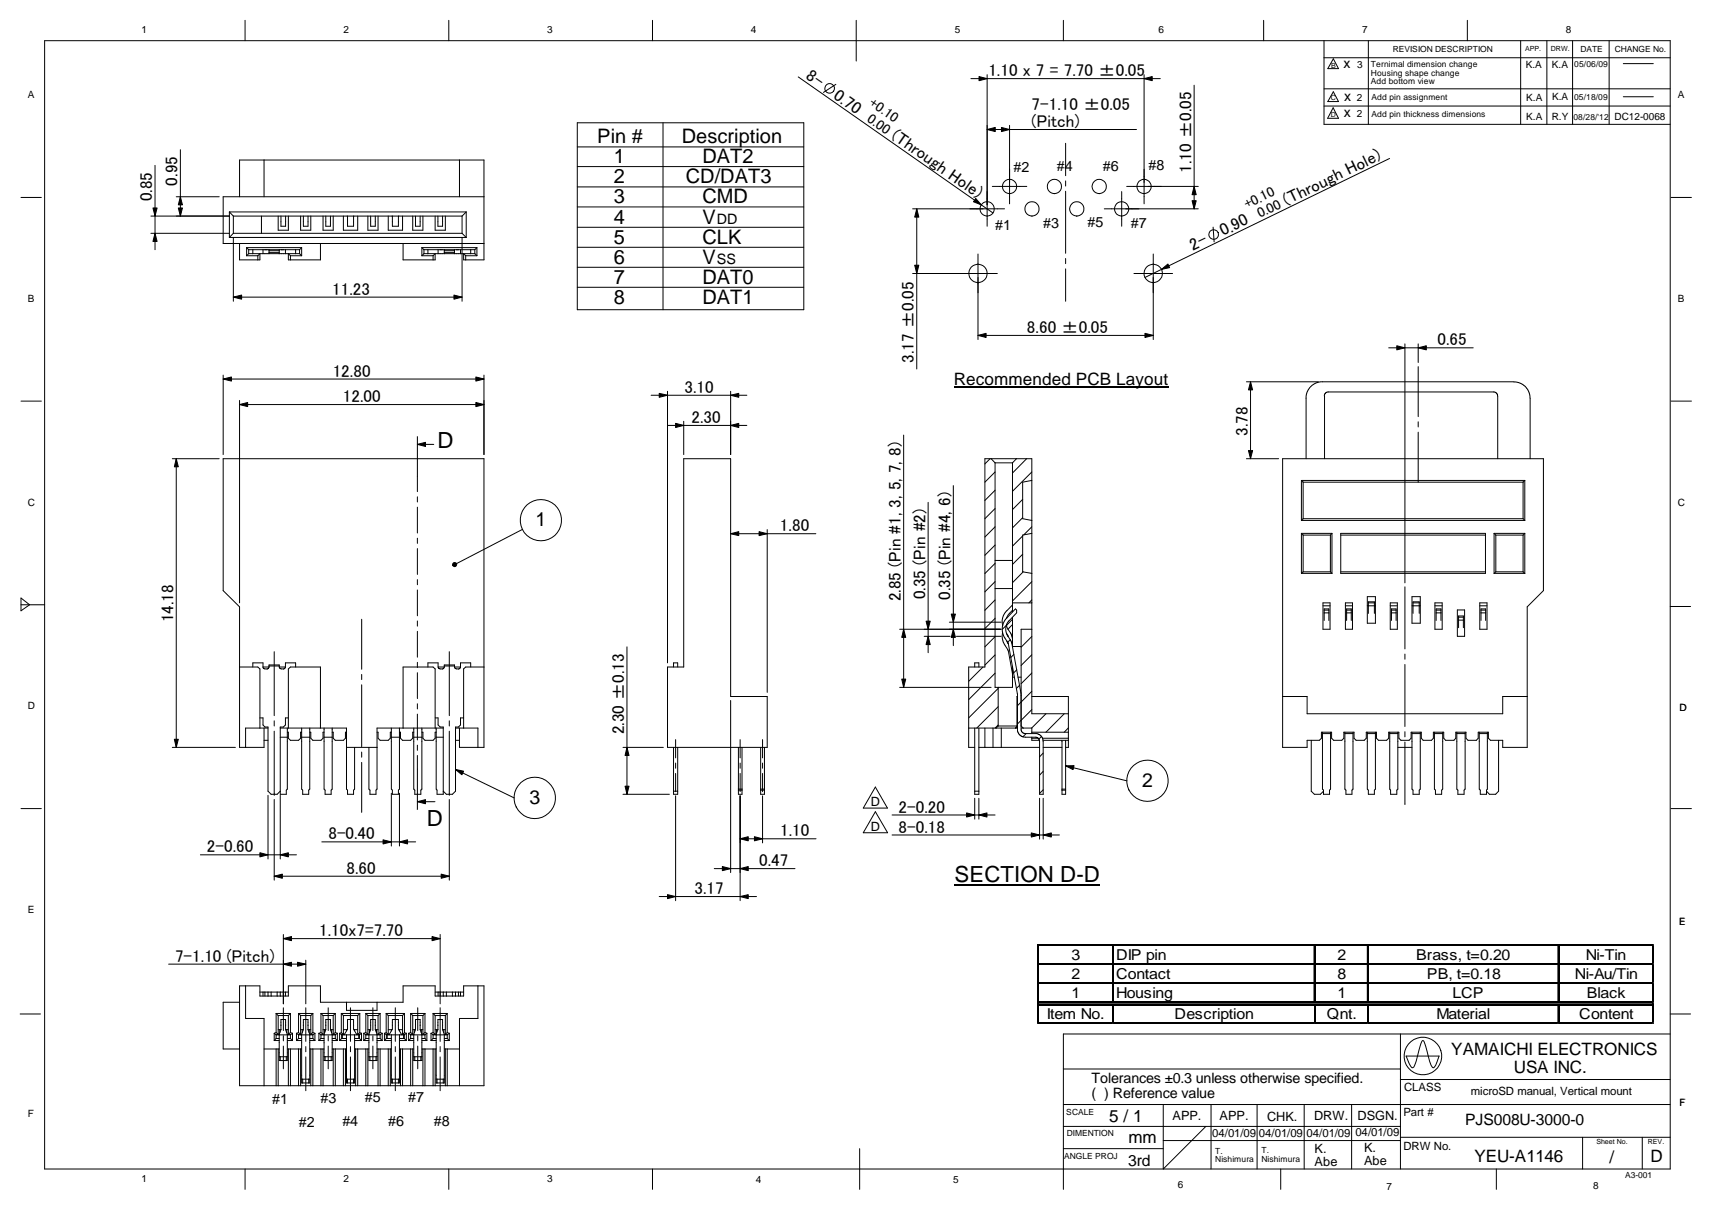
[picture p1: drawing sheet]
<svg xmlns="http://www.w3.org/2000/svg" width="420mm" height="297mm" viewBox="0 0 420 297" stroke-linecap="round" stroke-linejoin="round" font-family="sans-serif">
<g fill="none" stroke="#000" stroke-width=".25">
<path d="M11 10h398.9v277h-398.9zM60.1 5v5M110.1 5v5M160.1 5v5M195.9 18.9l47.8 33.4M210.1 5v10M238.3 19.3h46.5M240.3 18.8l2 .5-2 .5zM242.3 18.3v37.2M261 5v5M280.8 19.3l2-.5v1zM280.8 18.3v31.7"/>
<path d="M310.1 5v5M324.9 14.2h85M324.9 10v20.5h85M327.2 14.4l1.3 2.4h-2.6zM335.8 10v20.5M360.1 5v5M373.2 10v20.5M379.6 10v20.5M385.9 10v20.5M394.9 10v20.5M398.4 15.6h7.4M44.3 36.7v16.3"/>
<path d="M64.8 39.3v9M112.8 39.3v9M141.7 36.1h55.6M141.7 30.1h55.6v45.9h-55.6zM162.7 30.1v45.9M205.1 20.7l-3 2M242.3 31.8l2-.5v1zM242.3 31.8h36.6M245.8 31.3l2 .5-2 .5zM247.8 30.8v19.2M261.5 35.2v7.9M293.1 20.9v30.4"/>
<path d="M324.9 26h85M324.9 21.8h85M327.2 26.5l1.3 2.5h-2.7zM327.2 22.5l1.3 2.4h-2.6zM341 38.9l-60 29.2M398.4 23.7h7.4M5.2 48.5h4.9M37 53h19.3M37 57.3h19.3M37.5 51.1h1.1l-.6 1.9zM38 57.3l.6 2h-1.1zM38 40.6v20.7"/>
<path d="M43.3 48.3h10.5M43.8 51.1h1l-.5 1.9zM44.3 48.3l.5 2h-1zM56.3 52h58.1M56.3 52v6.3M56.3 58.3h58.1M56.3 52l1 1M57.3 53v4.3M57.3 58.3v15.7M57.3 57.3l-1 1M57.3 53h56.1M57.3 57.3h56.1"/>
<path d="M58.8 48.3v-9h60v24.5h-5v-1.5l.5 .5M58.8 59.8v4h5v-1.5l-.5 .5M64.2 53v4.3M68.3 53v3.5h2.5v-3.5M68.9 53v2.5h1.2v-2.5M73.8 53v3.5h2.5v-3.5M74.5 53v2.5h1.1v-2.5M78.6 59.8v4h-7.8v-1.5l.5 .5M79.3 53v3.5h2.5v-3.5M80 53v2.5h1.1v-2.5M84.3 53v3.5h3.5v-3.5M85.2 53l.1 .2"/>
<path d="M85.3 53v2.5h1.5v-2.5M86.9 53l-.1 .2M90.3 53v3.5h2.5v-3.5M91 53v2.5h1.1v-2.5M95.3 53v3.5h3.5v-3.5M96.2 53l.1 .2M96.3 53v2.5h1.5v-2.5M97.9 53l-.1 .2M98.9 59.8v4h7.9v-1.5l-.5 .5M101.3 53v3.5h2.5v-3.5M102 53v2.5h1.1v-2.5M106.8 53v3.5h2.5v-3.5"/>
<path d="M107.5 53v2.5h1.1v-2.5M113.4 53v4.3M113.4 58.3v15.7M113.4 57.3l1 1M114.4 52v6.3M114.4 52l-1 1M118.8 48.3h-64v11.5h64M141.7 55.8h55.6M141.7 50.8h55.6M141.7 45.9h55.6M141.7 40.9h55.6M224 51.3h22.5"/>
<path d="M225 51.3l.5 2h-1zM225 51.3v39.3M239.5 48.7l1.3 1.6-1.9-.8zM243.5 45.8h8.5M261.5 44.4v1.3M261.5 46.9v15.3M271 51.3h23.1M275.3 47v8.5M276.5 45.8h17.6M292.6 49.3h1l-.5 2zM293.1 45.8l.5 2h-1zM297.7 55.8l.3 3.6"/>
<path d="M410.1 48.5h5M57.3 72.9l2-.5v1zM57.3 72.9h56.1M60.5 62.8h2.8M60.5 60.8h13.5M60.5 60.8v2M60.5 60.8l.5 .5M61 62.3h12.5M61 61.3h12.5M61 61.3v1M61 62.3l-.5 .5M62 61.3v1"/>
<path d="M63.3 62.8v1M64.5 61.3v1M66 61.3v1M66 61.6h2.5M66 62h2.5M68.5 61.3v1M70.1 61.3v1M71.3 62.8v1M71.3 62.8h2.7M72.5 61.3v1M73.5 61.3v1M73.5 62.3l.5 .5"/>
<path d="M74 60.8v2M74 60.8l-.5 .5M103.5 60.8v2M103.5 62.8h2.8M103.5 60.8h13.5M103.5 60.8l.5 .5M104 62.3h12.5M104 61.3h12.5M104 61.3v1M104 62.3l-.5 .5M105 61.3v1M106.3 62.8v1"/>
<path d="M107.5 61.3v1M109 61.3v1M109 61.6h2.5M109 62h2.5M111.4 72.4l2 .5-2 .5zM111.5 61.3v1M113 61.3v1M114.3 62.8h2.7M114.3 62.8v1M115.5 61.3v1M116.5 61.3v1M116.5 62.3l.5 .5"/>
<path d="M117 60.8v2M117 60.8l-.5 .5M141.7 70.5h55.6M141.7 65.6h55.6M141.7 60.7h55.6M224 67.1h20.8M224.5 65.1h1l-.5 2zM240 62.4v21M261.5 63.5v1.2M261.5 66v8M278.3 67.1h9.5M283 62.4v21"/>
<path d="M285.1 66.1l1.5-1.3 .5 .9zM5.2 98.5h4.9M54.8 93l2-.5v1.1zM54.8 92.1v19.5M54.8 93h64M58.8 99.3l2-.5v1zM58.8 98.3v49.7M58.8 99.3h60M116.8 92.5l2 .5-2 .6zM116.8 98.8l2 .5-2 .5zM118.8 92.1v19.5M159.8 97h23.5"/>
<path d="M161.8 96.6l2 .4-2 .5zM163.8 96.1v66.6M179.3 97l2-.4v.9zM179.3 96.1v15.5M240 82.3l2-.5v1zM240 82.3h43M281 81.8l2 .5-2 .5zM305.9 93.7h17.6M306.9 93.7l.5 2h-1zM306.9 93.7v18.9M325 97.2l.2-.6 .5-.4 41.2 .1 .5 .3 .2 .6v15.4M325.1 97.2v15.4"/>
<path d="M340.8 85.4h20.8M342.8 84.9l2 .5-2 .5zM344.8 84.4v58.7M348.1 85.4l1.9-.5v1zM348.1 84.4v4.6M348.1 90v12.3M410.1 98.5h5M42.3 112.6h11.5M43.3 112.6l.5 2h-1zM43.3 112.6v70.9M102.4 109.1l2-.5v1zM102.4 109.1h4.1"/>
<path d="M102.4 107.1v13.6M163.8 104.4h19.5M165.8 103.9l2 .5-2 .5zM167.8 112.6h11.5v58.4h9v12.5h-24.5v-19.8h4zM167.8 103.4v8.2M179.3 104.4l2-.5v1zM221.8 106.8v61.9M234 119.2v39.3M243 112.6l-1.3 1.3M243.2 112.6l1 1M244.2 115.9l-2.5 2.5M244.2 113.6v55.1h4.3v-5.1"/>
<path d="M244.2 113.6h4.3M248.5 113.6v36.6M249.5 112.6l-1 1M252 112.6l-3.5 3.5M253.2 115.9l-4.7 4.7M253.2 117.9l-2.2 .5v8.9l2.2 .5M305.9 112.6h7.9M306.4 110.6h1l-.5 2zM314.8 112.6h64v32.4l-4 4v34.5h-6v-1.8h-3l-.5-.5v-1.5h-2.5v1.5l-.5 .5h-2l-.5-.5v-1.5h-2.5v1.5l-.5 .5h-2l-.5-.5v-1.5h-2.5v1.5l-.5 .5h-2l-.5-.5v-1.5h-2.5v1.5l-.5 .5h-2l-.5-.5v-1.5h-2.5v1.5l-.5 .5h-2l-.5-.5v-1.5h-2.5v1.5l-.5 .5h-2l-.5-.5v-1.5h-2.5v1.5l-.5 .5h-2l-.5-.5v-1.5h-2.5v1.5l-.5 .5h-3v1.8h-6zM319.4 117.9h54.8M319.4 117.9v9.9M319.4 117.9l.4 .5"/>
<path d="M319.8 118.4h54M319.8 118.4v8.9M320.5 112.6l.1-15.7 .4-1.2 .7-.8 1.4-1 .9-.2h47.5l1.4 .3 1 .5 .9 .9 .7 1.8v15.4M348.1 103.5v1.3M348.1 106.1v12.3M373.8 118.4v8.9M374.2 117.9v9.9M374.2 117.9l-.4 .5M102.4 122v1.2M102.4 124.5v6.4M102.4 132.1v1.3M102.4 134.7v6.3"/>
<path d="M111.2 138.3a.5 .5 0 0 1 .7-.1 .5 .5 0 0 1 0 .8 .5 .5 0 0 1-.7-.2l.4-.2-.4 .2zM128.2 130l-16.6 8.6M179.3 131l2-.5v1zM179.3 131h20.9M186.3 130.5l2 .5-2 .5zM188.3 130v40M227.8 123.3v36.9M244.2 124.8l-2.5 2.5M244.2 133.8l-2.5 2.5M244.2 138.3l-2.5 2.5M244.2 120.4l-2.5 2.5M244.2 129.3l-2.5 2.5"/>
<path d="M244.2 137.6h4.3M251 122.6l-2.5 2.5M251 127.1l-2.5 2.5M251 131.6l-2.5 2.5M251 136.1l-2.5 2.5M253.2 129.3l-2 2M253.2 130.9l-2.2 .5v9l2.2 .4M319.4 130.9v9.9M319.4 127.8h54.8M319.4 130.9h7.5M319.4 130.9l.4 .5M319.8 131.4h6.7"/>
<path d="M319.8 127.3l-.4 .5M319.8 127.3h54M319.8 131.4v9M326.5 131.4v9M326.9 130.9v9.9M326.9 130.9l-.4 .5M329 130.9h35.6v9.9h-35.6zM329 131.4h35.6M366.7 130.9h7.5M366.7 130.9v9.9M366.7 130.9l.4 .5M367.1 131.4h6.7"/>
<path d="M367.1 131.4v9M373.8 127.3l.4 .5M373.8 131.4v9M374.2 130.9v9.9M374.2 130.9l-.4 .5M5.2 148.5h5.8M5.2 146.8l2.1 1.7-2.1 1.4zM67.3 160v15.7M88.8 152v12.3M102.4 142.3v1.3M102.4 144.8v6.4M102.4 152.4v1.3"/>
<path d="M102.4 155v6.3M110.3 160v15.7M153.9 158.8v36.2M220.8 154.5h24.8M221.8 154.5l.5 2h-1zM226.8 156.2h6.4M227.3 152.5h1l-.5 2zM227.8 156.2l.5 2h-1zM233 152.7h12.6M233.5 150.7h1l-.5 2zM234 154.5l.5 2h-1zM234.7 156.2h11"/>
<path d="M244.2 151.8l-2.5 2.5M244.2 156.3l-2.5 2.5M244.2 142.8l-2.5 2.5M244.2 147.3l-2.5 2.5M244.2 144.5h4.3M246.1 155.4l-.1 1.4 .7 1.6M246.7 158.5l.7 1.2 1.1 5.7M247 153.5l-1.1 1M247.1 155.6l.3 .7M247.1 153.5a2.29 2.29 0 0 0 .9 1.9l.5 1.4M247.1 157.4l.3 .6M247.3 156.2l-.5-1.4 .1-1.2 .6-1.1 2-2v-.7l-.3-.3-2.4 2.5-.7 1.5-.2 1.1 .2 1 1.4 2.4"/>
<path d="M247.4 156.2l.6 1M247.9 157l-.6 .7M248 157.1l.3 .8 2.3 12.8M248.5 148.5l-1.7 1.7-.6 .9-.3 1.1 .2 1.4M248.5 149.8l-1.1 1.2-.4 .8M248.5 148h4.7M248.5 151.6v7M248.5 158.7h2.1M248.5 152l-1.4 1.5M248.5 153.3l-1.1 1.2M251.1 140.4l-2.6 2.6M253.2 154.5h-2.6v24.8l.7 .7 3.4 .1 .7 .5 .5 .8 .1 13.6h-.9l-.1-13.4-.6-.6-3.4-.1-.9-.6-.4-.8v-9.1l-2.2-12.4"/>
<path d="M253.2 142.8l-4.7 4.7M253.2 147.3l-.7 .7M253.2 156.3l-2.6 2.6M319.4 140.8h7.5M319.8 140.4h6.7M319.8 140.4l-.4 .4M324.7 148.7h1.7M324.7 148h1.7v6.5h-1.7zM325 150.5h1.1M325 149.8h1.1M325 152.3v-2.8h1.1v2.8M326.5 140.4l.4 .4"/>
<path d="M329 140.4h35.6M330.2 148.7h1.7M330.2 148h1.7v6.5h-1.7zM330.5 150.5h1.1M330.5 149.8h1.1M330.5 152.3v-2.8h1.1v2.8M335.6 148.7h2M335.6 146.5h2v6.5h-2zM335.8 150.6v-2.9h1.5v2.9M335.8 148h1.5M341.2 148.7h1.7M341.2 148h1.7v6.5h-1.7z"/>
<path d="M341.5 152.3v-2.8h1.1v2.8M341.5 150.5h1.1M341.5 149.8h1.1M344.8 144.1v15.2M346.5 148.7h2.1M346.5 146.5h2.1v6.5h-2.1zM346.8 148h1.5M346.8 150.6v-2.9h1.5v2.9M352.2 148.7h1.7M352.2 148h1.7v6.5h-1.7zM352.5 150.5h1.1M352.5 149.8h1.1"/>
<path d="M352.5 152.3v-2.8h1.1v2.8M357.7 149.7h1.7v6.5h-1.7zM358 154.1v-2.9h1.1v2.9M358 152.2h1.1M358 151.5h1.1M363.2 148.7h1.7M363.2 148h1.7v6.5h-1.7zM363.5 150.5h1.1M363.5 149.8h1.1M363.5 152.3v-2.8h1.1v2.8M366.7 140.8h7.5M367.1 140.4l-.4 .4"/>
<path d="M367.1 140.4h6.7M373.8 140.4l.4 .4M409.9 148.9h5M58.8 163.7h4.5l.5 .5v14.5M62 163.7v-1h2.5v1M63.8 176.2h.7v1.8l.5 .5h.8v15.7l.7 .8h1.5l.8-.8M64.5 163.7l.3 .5h.7M64.5 163.7h1.5M64.8 178.7v4.8h-6v-34.5l-4-4v-32.4h64v70.9h-6v-4.8M65.8 178.7h-5.5v4.8M66 163.7l-.5 .6M66 163.5h2.5"/>
<path d="M66 163.7v-.5h2.5v.5h1.6M67.3 177v1.2M67.3 179.5v15.7M68.6 163.7l.2 .5h.7M68.8 178.7h16.2v15l.3 .3v1h1.5v-1l.2-.3v-10.2M70.1 163.7l-.6 .6M70.1 163.7v-1h2.4v1M70.5 179.7h.3v1.5l.5 .5h2l.5-.5v-1.5h.2M70.8 176.2h-.7v1.8l-.6 .5h-.7v16.5h1.5v-1l.2-.3v-15M70.8 178.7v-14.5l.5-.5h7.3v15M74 178.7v15l.3 .3v1h1.5v-1l.2-.3v-15M76 179.7h.3v1.5l.5 .5h2l.5-.5v-1.5h.2"/>
<path d="M79.5 178.7v15l.3 .3v1h1.5v-1l.2-.3v-15M81.5 179.7h.3v1.5l.5 .5h2l.5-.5v-1.5h.2M88.8 165.6v1.2M88.8 168.1v15.2M92.5 179.7h.3v1.5l.5 .5h2l.5-.5v-1.5h.2M96 178.7v15l.3 .3v1h1.5v-1l.2-.3v-15M98 179.7h.3v1.5l.5 .5h2l.5-.5v-1.5h.2M98.9 178.7v-15h7.4l.5 .5v14.5M101.5 178.7v15l.3 .3v1h1.5v-1l.2-.3v-15M102.4 162.6v1.3M102.4 165.1v6.4M102.4 172.8v1.2"/>
<path d="M102.4 175.3v6.4M103.5 179.7h.3v1.5l.5 .5h2l.5-.5v-1.5h.2M105 163.7v-1h2.5v1h1.5M106.8 176.2h.7v1.8l.5 .5h.8v16.5h-1.5v-1l-.3-.3v-15M107.6 163.7l.2 .5h.7M108.8 178.7h-16.3v15l-.2 .3v1h-1.5v-1l-.3-.3v-10.2M109 163.7l-.5 .6M109 163.5h2.5M109 163.7v-.5h2.5v.5h1.5M110.3 177v1.2M110.3 179.5v15.7M111.6 163.7l.1 .4 .8 .1"/>
<path d="M111.8 178.7h5.5v4.8M113 163.7l-.5 .6M113 163.7v-1h2.5v1M113.8 176.2h-.8v1.8l-.5 .5h-.7v15.7l-.8 .8h-1.5l-.7-.8M118.8 163.7h-4.5l-.5 .5v14.5M165.3 163.7v-1h1v1M179.3 172v42.2M220.8 168.7h22.4M221.3 166.7h1l-.5 2zM237.7 178.7h12M239.2 178.7v16.3h1v-16.3M239.2 163.7v-1h1v1"/>
<path d="M241.2 163.7l-3.5 3.6M241.7 178.7v4.8M243.7 178.7v4.8M244.2 165.3l-6.5 6.4M244.2 160.8l-2.5 2.5M245 169l-7.3 7.2M245 173.5l-5.3 5.2M245 178l-.8 .7M245 168.7v9.5M245 178.2l-.5 .5M245 178.2h4.7l-.4 .5M245.7 178.7v4.8"/>
<path d="M248.5 166.2h.5M248.8 160.7l-.7 .7M249.5 164.4l-.8 .8M249.7 171h-.1v7.2l-.4 .5M249.8 166.2h.8M250.2 168.2l-.7 .8M250.6 178.7h2.6M250.6 178.2l.5 .5M253.2 171h9v12.5h-.7M253.2 179.7h9M253.2 160.7l-2.6 2.7M253.2 165.2l-2.6 2.7"/>
<path d="M253.2 169.7l-3.5 3.5M253.2 174.2l-3.5 3.5M253.2 178.7v1.4M256.7 175.2l-3.5 3.5M261.2 175.2l-4.5 4.5M262.2 175.2h-9v-62.6h-11.5v51.1h-4v19.8h1.5M262.2 178.7l-1 1M314.8 171h6v4.2h48v-4.2h6M324.6 179.7v14l.2 .3v1h1.5v-1l.2-.3v-14M330.1 179.7v14l.2 .3v1h1.5v-1l.3-.3v-14M335.6 179.7v14l.2 .3v1h1.5v-1l.3-.3v-14M341.1 179.7v14l.2 .3v1h1.5v-1l.3-.3v-14"/>
<path d="M344.8 160.6v1.2M344.8 163.1v15.3M344.8 179.6v1.3M346.5 179.7v14l.3 .3v1h1.5v-1l.3-.3v-14M352 179.7v14l.3 .3v1h1.5v-1l.3-.3v-14M357.5 179.7v14l.3 .3v1h1.5v-1l.3-.3v-14M363 179.7v14l.3 .3v1h1.5v-1l.2-.3v-14M5.2 198.5h4.9M42.3 183.5h15.5M42.8 181.5h1l-.5 2zM64.8 181.7h1M65.8 195.2v15.7"/>
<path d="M67.3 196.3v19.8M68.8 181h1.7M68.8 195.2v15.7M74 181h2M79.5 181h2M85 183.5h7.5M88.8 184.6v1.3M88.8 187.2v12.2M96 181h2M96 194.7v13M98 194.7v13M101.5 181h2"/>
<path d="M102.4 196.8l2-.5v1zM102.4 196.8h4.4M102.4 182.9v1.3M102.4 185.5v13.3M107 181h1.8M110.3 196.3v19.8M111.8 188.9l2 .4-.4 .9zM111.8 181.7h1M111.8 188.9l14.4 7M152.9 195h11.4M152.9 183.5h9.9M153.4 193h1l-.5 2z"/>
<path d="M153.9 183.5l.5 2h-1zM165.3 183.5v11.5h1v-11.5M165.3 194.2h1M165.8 181.6v4.5M165.8 187.3v1.3M165.8 189.9v4.5M165.8 195.4v25.7M181.2 183.5v11.5h.9v-11.5M181.2 193.7h.9M181.2 194h.9M181.6 181.6v4.5M181.6 187.3v1.3"/>
<path d="M181.6 189.9v4.5M181.6 195.4v25.7M186.7 183.5v11.5h.9v-11.5M186.7 193.7h.9M186.7 194h.9M187.1 181.6v4.5M187.1 187.3v1.3M187.1 189.9v4.5M187.1 195.4v11.5M214.8 199.3l3 5.1h-5.9zM214.8 193.2l3 5.2h-5.9zM237.2 199.6l2 .5-2 .5z"/>
<path d="M239.2 194.2h1M239.2 196v5.1M240.2 183.5h14.9M240.2 196v5.1M251.8 180.1l-.8 .8M253.2 181v.7h1.9M253.2 181.2h1.6M255.1 196v10M255.6 180.8l-.6 .6M255.9 181.2h6.3M256 181.7h6.2M256 183.5h4.6"/>
<path d="M256 184.9l-.9 .9M256 189.4l-.9 .9M256 193.9l-.9 .9M256 196v10M260.6 181.7v13.3h.9v-13.3M260.6 193.7h.9M260.6 194h.9M261.5 188h2.1l-.3 .9zM261.5 188l15.1 3.7M321.8 181.7v12.5l.8 .8h1.5l.7-.8M324.6 180.1h1.9M330.1 180.1h2"/>
<path d="M335.6 180.1h2M341.1 180.1h2M343.1 183.5h3.4M344.8 182.2v15.2M346.5 180.1h2.1M352 180.1h2.1M357.5 180.1h2.1M363 180.1h2M367.8 181.7v12.5l-.7 .8h-1.6l-.7-.8M410.1 198.5h5M49.2 209.8h23.6M63.8 209.3l2 .5-2 .6z"/>
<path d="M67.3 215.1l2-.5v1zM67.3 215.1h43M68.8 209.8l2-.5v1.1zM79 206.7h23M94 206.2l2 .5-2 .5zM98 206.7l2-.5v1zM108.3 214.6l2 .5-2 .5zM163.8 219.6l2 .5-2 .5zM175.3 213.2h19.8M177.3 212.7l2 .5-2 .5zM181.6 205.9l2-.5v1zM181.6 213.2l2-.5v1z"/>
<path d="M181.6 205.9h18.7M185.2 205.4l1.9 .5-1.9 .5zM218.9 200.1h25.3M218.9 205h41.1M240.2 200.1l2-.5v1zM253.1 204.5l2 .5-2 .5zM256 205l2-.5v1zM41.4 236.7h33.6M69.5 236.7l2-.5v1zM69.5 230.4l2-.5v1zM69.5 229.4v17M69.5 230.4h38.5"/>
<path d="M73 236.2l2 .5-2 .5zM75 235.7v10.7M106 229.9l2 .5-2 .5zM108 229.4v17M161.8 220.1h23.9M181.6 220.1l2-.5v1zM254.6 231.9v19.4M254.7 231.9v19.5M254.8 236.7h151.1M254.8 231.9h151M254.8 232.1h151.1M254.8 236.6h151"/>
<path d="M273.1 232.2v13.8M273.3 232.2v13.8M322.5 232.2v13.8M322.7 232.2v13.8M335.6 232.2v13.8M382.3 232.2v13.8M405.6 232.2v19.1M405.8 232.2v19.2M4.9 248.9h5M58.8 242h5v2.5h7v-2.5h7.8v4h20.3v-4h7.9v2.5h7v-2.5h5v24.5h-60zM58.8 246h-4v11.5h4M60.3 242v8h4.5v16.5"/>
<path d="M63.8 243.5h7M64.5 243.5v1M64.8 257.5h3.7M65 243.5v1M65.8 243.5v1M66.5 243.5v1M67.3 255.4h1.2M67.3 253.7v1.7M67.3 253.7l.5 .3M67.8 254h3.5M67.8 254.9h.7M67.8 248.8v4.7"/>
<path d="M67.8 254v.9M67.8 257.5v9M67.8 248.8h3.5M67.8 253.5l-.5 .2M67.8 254.9l-.5 .5M67.8 253.5l.5 .4-.5 .1M67.8 248.8l.5 .5M68 243.5v1M68.3 249.3v4.7M68.3 257.5v9M68.3 249.3h2.5M68.3 252.8h.6"/>
<path d="M68.5 254h.1M68.5 259.4h2M68.7 252.8v.7M68.8 243.5v1M68.8 259.4v.9M68.9 252.8v-2.5h1.2v2.5M68.9 252.8l-.4 1.1v6.4h2v-.9M69.5 247.4v5.6M69.5 254.3v1.2M69.5 256.8v5.6M70.1 243.5v1M70.1 252.8l.4 1.1v5.5"/>
<path d="M70.1 252.8h.7M70.3 259.4v.9M70.4 252.8v.7M70.5 254h.1M70.5 254.9h.8M70.5 257.5h3.5M70.5 255.4h1.3M70.8 249.3v4.7M70.8 257.5v9M71.3 248.8v4.7M71.3 254v.9M71.3 257.5v9"/>
<path d="M71.3 253.5l.5 .2M71.3 254.9l.5 .5M71.3 253.5l-.5 .4 .5 .1M71.3 248.8l-.5 .5M71.8 253.7v1.7M71.8 253.7l-.5 .3M72.8 255.4h1.2M72.8 253.7v1.7M72.8 253.7l.5 .3M73.3 254h3.5M73.3 254.9h.7M73.3 248.8v4.7"/>
<path d="M73.3 254v.9M73.3 257.5v9M73.3 248.8h3.5M73.3 253.5l-.5 .2M73.3 254.9l-.5 .5M73.3 253.5l.5 .4-.5 .1M73.3 248.8l.5 .5M73.8 249.3v4.7M73.8 257.5v9M73.8 249.3h2.5M73.8 252.8h.7M74 254h.1"/>
<path d="M74.2 252.8v.7M74.5 252.8v-2.5h1.1v2.5M74.5 252.8l-.5 1.1v12h2v-1M75 247.4v8.3M75 256.9v1.3M75 259.5v8.3M75.6 252.8l.4 1.1v11M75.6 252.8h.7M75.9 252.8v.7M76 254h.1M76 254.9h.8M76 257.5h3.5"/>
<path d="M76 255.4h1.3M76.3 249.3v4.7M76.3 257.5v9M76.8 248.8v4.7M76.8 254v.9M76.8 257.5v9M76.8 253.5l.5 .2M76.8 254.9l.5 .5M76.8 253.5l-.5 .4 .5 .1M76.8 248.8l-.5 .5M77.3 253.7v1.7M77.3 253.7l-.5 .3"/>
<path d="M78.3 255.4h1.2M78.3 253.7v1.7M78.3 253.7l.5 .3M78.8 254h3.5M78.8 248.8v4.7M78.8 254v.9M78.8 257.5v9M78.8 254.9h.7M78.8 248.8h3.5M78.8 253.5l-.5 .2M78.8 254.9l-.5 .5M78.8 253.5l.5 .4-.5 .1"/>
<path d="M78.8 248.8l.5 .5M79.3 249.3v4.7M79.3 257.5v9M79.3 249.3h2.5M79.3 252.8h.7M79.5 254h.1M79.5 259.4h2M79.7 252.8v.7M79.8 259.4v.9M80 252.8v-2.5h1.1v2.5M80 252.8l-.5 1.1v6.4h2v-.9M80.5 247.4v5.6"/>
<path d="M80.5 254.3v1.2M80.5 256.8v5.6M81.1 252.8l.4 1.1v5.5M81.1 252.8h.7M81.3 259.4v.9M81.4 252.8v.7M81.5 254h.1M81.5 254.9h.8M81.5 257.5h3.5M81.5 255.4h1.3M81.8 249.3v4.7M81.8 257.5v9"/>
<path d="M82.3 248.8v4.7M82.3 254v.9M82.3 257.5v9M82.3 253.5l.5 .2M82.3 254.9l.5 .5M82.3 253.5l-.5 .4 .5 .1M82.3 248.8l-.5 .5M82.8 253.7v1.7M82.8 253.7l-.5 .3M83.3 255.4h1.7M83.3 253.7v1.7M83.3 253.7l.6 .3"/>
<path d="M83.8 248.8h4.5M83.8 248.8v4.7M83.8 253.5l-.5 .2M83.8 253.5l.5 .4-.4 .1M83.8 248.8l.5 .5M83.9 254h4.3M83.9 254.9h1.1M83.9 254v.9M83.9 254.9l-.6 .5M84 254v.9M84.3 249.3v4.7M84.3 257.5v9"/>
<path d="M84.3 249.3h3.5M84.3 252.8h.9M84.6 254a2.55 2.55 0 0 0 .7-2.3v-1.4h1.5v1.4a3.6 3.6 0 0 0 .7 2.2v.1M84.8 257.5v9M85 246v2h7.5v-2M85 252.8v.3M85 254v11.9h2v-1M86 247.4v8.3M86 256.9v1.3M86 259.5v8.3M86.9 252.8h.9M87 254v10.9"/>
<path d="M87 252.8v.3M87 254.9h1.2M87 257.5h3.5M87 255.4h1.7M87.3 257.5v9M87.8 249.3v4.7M87.8 257.5v9M88 254v.9M88.2 254.9l.5 .5M88.2 254v.9M88.3 253.5l.4 .2M88.3 248.8v4.7"/>
<path d="M88.3 253.5l-.5 .4 .4 .1M88.3 248.8l-.5 .5M88.7 253.7v1.7M88.7 253.7l-.5 .3M89.3 255.4h1.2M89.3 253.7v1.7M89.3 253.7l.5 .3M89.8 254h3.5M89.8 254.9h.7M89.8 248.8v4.7M89.8 254v.9M89.8 257.5v9"/>
<path d="M89.8 248.8h3.5M89.8 253.5l-.5 .2M89.8 254.9l-.5 .5M89.8 253.5l.5 .4-.5 .1M89.8 248.8l.5 .5M90.3 249.3v4.7M90.3 257.5v9M90.3 249.3h2.5M90.3 252.8h.7M90.5 254h.1M90.5 259.4h2M90.7 252.8v.7"/>
<path d="M90.8 259.4v.9M91 252.8v-2.5h1.1v2.5M91 252.8l-.5 1.1v6.4h2v-.9M91.5 247.4v5.6M91.5 254.3v1.2M91.5 256.8v5.6M92.1 252.8l.4 1.1v5.5M92.1 252.8h.7M92.3 259.4v.9M92.4 252.8v.7M92.5 254h.1M92.5 254.9h.8"/>
<path d="M92.5 257.5h3.5M92.5 255.4h1.3M92.8 249.3v4.7M92.8 257.5v9M93.3 248.8v4.7M93.3 254v.9M93.3 257.5v9M93.3 253.5l.5 .2M93.3 254.9l.5 .5M93.3 253.5l-.5 .4 .5 .1M93.3 248.8l-.5 .5M93.8 253.7v1.7"/>
<path d="M93.8 253.7l-.5 .3M94.3 255.4h1.7M94.3 253.7v1.7M94.3 253.7l.5 .3M94.8 248.8h4.5M94.8 248.8v4.7M94.8 253.5l-.5 .2M94.8 253.5l.5 .4-.5 .1M94.8 248.8l.5 .5M94.8 254h4.4M94.8 254.9h1.2M94.8 254v.9"/>
<path d="M94.8 254.9l-.5 .5M95 254v.9M95.3 249.3v4.7M95.3 257.5v9M95.3 249.3h3.5M95.3 252.8h.9M95.6 254a2.55 2.55 0 0 0 .7-2.3v-1.4h1.5v1.4a3.6 3.6 0 0 0 .7 2.2v.1M95.8 257.5v9M96 252.8v.3M96 254v11.9h2v-1M97 247.4v8.3M97 256.9v1.3"/>
<path d="M97 259.5v8.3M97.9 252.8h.9M98 254v10.9M98 252.8v.3M98 254.9h1.2M98 257.5h3.5M98 255.4h1.7M98.3 257.5v9M98.8 249.3v4.7M98.8 257.5v9M99 254v.9M99.2 254.9l.5 .5"/>
<path d="M99.2 254v.9M99.3 253.5l.4 .2M99.3 248.8v4.7M99.3 253.5l-.5 .4 .4 .1M99.3 248.8l-.5 .5M99.7 253.7v1.7M99.7 253.7l-.5 .3M100.3 255.4h1.2M100.3 253.7v1.7M100.3 253.7l.5 .3M100.8 254h3.5M100.8 254.9h.7"/>
<path d="M100.8 248.8v4.7M100.8 254v.9M100.8 257.5v9M100.8 248.8h3.5M100.8 253.5l-.5 .2M100.8 254.9l-.5 .5M100.8 253.5l.5 .4-.5 .1M100.8 248.8l.5 .5M101.3 249.3v4.7M101.3 257.5v9M101.3 249.3h2.5M101.3 252.8h.7"/>
<path d="M101.5 254h.1M101.5 259.4h2M101.7 252.8v.7M101.8 259.4v.9M102 252.8v-2.5h1.1v2.5M102 252.8l-.5 1.1v6.4h2v-.9M102.5 247.4v5.6M102.5 254.3v1.2M102.5 256.8v5.6M103.1 252.8l.4 1.1v5.5M103.1 252.8h.7M103.3 259.4v.9"/>
<path d="M103.4 252.8v.7M103.5 254h.1M103.5 254.9h.8M103.5 257.5h3.5M103.5 255.4h1.3M103.8 249.3v4.7M103.8 257.5v9M104.3 248.8v4.7M104.3 254v.9M104.3 257.5v9M104.3 253.5l.5 .2M104.3 254.9l.5 .5"/>
<path d="M104.3 253.5l-.5 .4 .5 .1M104.3 248.8l-.5 .5M104.8 253.7v1.7M104.8 253.7l-.5 .3M105.8 253.7v1.7M105.8 255.4h1.2M105.8 253.7l.5 .3M106.3 248.8v4.7M106.3 254v.9M106.3 257.5v9M106.3 254h3.5M106.3 254.9h.7"/>
<path d="M106.3 248.8h3.5M106.3 253.5l-.5 .2M106.3 254.9l-.5 .5M106.3 253.5l.5 .4-.5 .1M106.3 248.8l.5 .5M106.8 249.3v4.7M106.8 257.5v9M106.8 243.5h7M106.8 249.3h2.5M106.8 252.8h.7M107 254h.1M107.1 252.8v.7"/>
<path d="M107.5 252.8v-2.5h1.1v2.5M107.5 252.8l-.5 1.1v12h2v-1M107.5 243.5v1M108 247.4v8.3M108 256.9v1.3M108 259.5v8.3M108.6 252.8l.4 1.1v11M108.6 252.8h.7M108.8 243.5v1M108.9 252.8v.7M109 254h.1M109 254.9h.8"/>
<path d="M109 257.5h3.8M109 255.4h1.3M109.3 249.3v4.7M109.3 257.5v9M109.5 243.5v1M109.8 248.8v4.7M109.8 254v.9M109.8 257.5v9M109.8 253.5l.5 .2M109.8 254.9l.5 .5M109.8 253.5l-.5 .4 .5 .1M109.8 248.8l-.5 .5"/>
<path d="M110.3 253.7v1.7M110.3 253.7l-.5 .3M111 243.5v1M111.8 243.5v1M112.5 243.5v1M113 243.5v1M117.3 242v8h-4.5v16.5M254.8 241.3h151M254.8 241.4h151.1M254.8 246h150.8M254.8 246.1h150.8M254.8 246.4h150.8"/>
<path d="M254.8 246.6h150.8M254.8 251.1h151M254.8 251.2h151.1M273.1 246.7v4.6M273.3 246.7v4.7M322.5 246.7v4.6M322.7 246.7v4.7M335.6 246.7v4.6M343.7 253.8v33.2M345.1 259.2h8.1a4.9 4.9 0 0 1-1.4 2.9h-.2a13.7 13.7 0 0 1-1.7-5.2l-.4-1.3-.3-.2a1.65 1.65 0 0 0-.7 1.6l-.6 2.2a4.5 4.5 0 0 1-1.1 2.9h-.2l-.5-.5zM382.3 246.7v4.6M409.9 253.8h-148.9v38.2"/>
<path d="M409.9 248.9h5M74 264.9h2M74.3 264.9v1M75.8 264.9v1M85 264.9h2M85.3 264.9v1M86.8 264.9v1M96 264.9h2M96.3 264.9v1M97.8 264.9v1M107 264.9h2M107.3 264.9v1"/>
<path d="M108.8 264.9v1M261 276.5h82.7M261 262.4h82.7M261 271.1h148.9M285.5 271.1v15.9l10.4-10.5M285.5 280h58.2M297.2 271.1v15.9M308.5 271.1v15.9M320.1 271.1v15.9M331.7 271.1v15.9M343.7 279.2h66.2M343.7 265h66.2"/>
<path d="M388.4 279.2v7.8M403 279.2v7.8M60.1 287v5M110.1 287v5M160.1 287v5M211 282v10M261 282h24.5M314.3 287v5M367.2 287v5"/>
<circle cx="203.6" cy="21.7" r="1.2"/>
<circle cx="242.3" cy="51.3" r="1.75"/>
<circle cx="247.8" cy="45.8" r="1.75"/>
<circle cx="253.3" cy="51.3" r="1.75"/>
<circle cx="258.8" cy="45.8" r="1.75"/>
<circle cx="264.3" cy="51.3" r="1.75"/>
<circle cx="269.8" cy="45.8" r="1.75"/>
<circle cx="275.3" cy="51.3" r="1.74"/>
<circle cx="280.8" cy="45.8" r="1.74"/>
<circle cx="297.9" cy="57.5" r="1.19"/>
<circle cx="240" cy="67.1" r="2.25"/>
<circle cx="283" cy="67.1" r="2.25"/>
<circle cx="132.7" cy="127.7" r="5.1"/>
<circle cx="131.2" cy="195.9" r="5.1"/>
<circle cx="281.6" cy="191.7" r="5.1"/>
<circle cx="349.2" cy="259.2" r="4.6"/>
</g>
<g fill="#000">
<path d="M240.3 18.8l2 .5-2 .5zM280.8 19.3l2-.5v1zM242.3 31.8l2-.5v1zM245.8 31.3l2 .5-2 .5zM37.5 51.1h1.1l-.6 1.9zM38 57.3l.6 2h-1.1zM44.3 48.3l.5 2h-1zM43.8 51.1h1l-.5 1.9zM225 51.3l.5 2h-1zM239.5 48.7l1.3 1.6-1.9-.8zM293.1 45.8l.5 2h-1zM292.6 49.3h1l-.5 2z"/>
<path d="M57.3 72.9l2-.5v1zM111.4 72.4l2 .5-2 .5zM224.5 65.1h1l-.5 2zM285.1 66.1l1.5-1.3 .5 .9zM54.8 93l2-.5v1.1zM58.8 99.3l2-.5v1zM116.8 92.5l2 .5-2 .6zM116.8 98.8l2 .5-2 .5zM161.8 96.6l2 .4-2 .5zM179.3 97l2-.4v.9zM240 82.3l2-.5v1zM281 81.8l2 .5-2 .5z"/>
<path d="M306.9 93.7l.5 2h-1zM342.8 84.9l2 .5-2 .5zM348.1 85.4l1.9-.5v1zM43.3 112.6l.5 2h-1zM102.4 109.1l2-.5v1zM165.8 103.9l2 .5-2 .5zM179.3 104.4l2-.5v1zM306.4 110.6h1l-.5 2zM179.3 131l2-.5v1zM186.3 130.5l2 .5-2 .5zM221.8 154.5l.5 2h-1zM227.8 156.2l.5 2h-1z"/>
<path d="M227.3 152.5h1l-.5 2zM234 154.5l.5 2h-1zM233.5 150.7h1l-.5 2zM221.3 166.7h1l-.5 2zM42.8 181.5h1l-.5 2zM102.4 196.8l2-.5v1zM111.8 188.9l2 .4-.4 .9zM153.9 183.5l.5 2h-1zM153.4 193h1l-.5 2zM261.5 188h2.1l-.3 .9zM63.8 209.3l2 .5-2 .6zM67.3 215.1l2-.5v1z"/>
<path d="M68.8 209.8l2-.5v1.1zM94 206.2l2 .5-2 .5zM98 206.7l2-.5v1zM108.3 214.6l2 .5-2 .5zM177.3 212.7l2 .5-2 .5zM181.6 205.9l2-.5v1zM181.6 213.2l2-.5v1zM185.2 205.4l1.9 .5-1.9 .5zM237.2 199.6l2 .5-2 .5zM240.2 200.1l2-.5v1zM253.1 204.5l2 .5-2 .5zM256 205l2-.5v1z"/>
<path d="M69.5 236.7l2-.5v1zM69.5 230.4l2-.5v1zM73 236.2l2 .5-2 .5zM106 229.9l2 .5-2 .5zM163.8 219.6l2 .5-2 .5zM181.6 220.1l2-.5v1z"/>
<path d="M111.2 138.3a.5 .5 0 0 1 .7-.1 .5 .5 0 0 1 0 .8 .5 .5 0 0 1-.7-.2l.4-.2-.4 .2z" fill-rule="evenodd"/>
</g>
<path d="M234.1 95.1h52.7M335.7 232.2v13.8M382.5 232.2v13.8M335.7 246.7v4.7M382.5 246.7v4.7" fill="none" stroke="#000" stroke-width=".3"/>
<path d="M234.2 217.3h35.8" fill="none" stroke="#000" stroke-width=".38"/>
<path d="M405.8 231.9h.1M405.8 236.6h.1M254.6 251.3v.1M273.1 251.3v.1M322.5 251.3v.1M335.6 251.3v.1M382.3 251.3v.1M405.6 251.3v.1M405.8 241.3h.1M405.8 246.2h.1M405.8 251.1h.1" fill="none" stroke="#c0c0c0" stroke-width=".25"/>
<g font-size="5.5">
<text x="107.4" y="109.9">D</text>
<text x="104.7" y="202.7">D</text>
<text x="234.2" y="216.5">SECTION D-D</text>
</g>
<g font-size="4.9">
<text x="146.6" y="35.1">Pin #</text>
<text x="167.3" y="35.1">Description</text>
<text x="150.7" y="40.1">1</text>
<text x="172.4" y="40.1">DAT2</text>
<text x="150.7" y="45">2</text>
<text x="168.3" y="45">CD/DAT3</text>
<text x="150.7" y="50">3</text>
<text x="172.4" y="50">CMD</text>
<text x="150.7" y="54.9">4</text>
<text x="150.7" y="59.8">5</text>
<text x="172.4" y="54.9">V</text>
<text x="172.4" y="59.8">CLK</text>
<text x="150.7" y="64.8">6</text>
<text x="172.4" y="64.8">V</text>
<text x="150.7" y="69.7">7</text>
<text x="172.4" y="69.7">DAT0</text>
<text x="150.7" y="74.6">8</text>
<text x="172.4" y="74.6">DAT1</text>
</g>
<g font-size="4.8">
<text x="131.4" y="129.2">1</text>
<text x="129.9" y="197.4">3</text>
<text x="280.3" y="193.2">2</text>
</g>
<g font-size="4.2">
<text x="197.6" y="19.3" transform="rotate(35 197.6 19.3)">8-</text>
<text x="204.3" y="24" transform="rotate(35 204.3 24)">0.70</text>
<text x="242.6" y="18.7">1.10 x 7 = 7.70 ±0.05</text>
<text x="253.2" y="27">7-1.10 ±0.05</text>
<text x="218.6" y="33.9" transform="rotate(35 218.6 33.9)">(Through Hole)</text>
<text x="253.2" y="31.2">(Pitch)</text>
<text x="43.6" y="45.6" transform="rotate(-90 43.6 45.6)">0.95</text>
<text x="292.4" y="42.4" transform="rotate(-90 292.4 42.4)">1.10 ±0.05</text>
<text x="37.4" y="49.4" transform="rotate(-90 37.4 49.4)">0.85</text>
<text x="315.8" y="50.5" transform="rotate(-26 315.8 50.5)">(Through Hole)</text>
<text x="300.2" y="58" transform="rotate(-26 300.2 58)">0.90</text>
<text x="292.8" y="61.7" transform="rotate(-26 292.8 61.7)">2-</text>
<text x="81.5" y="72.3">11.23</text>
<text x="252" y="81.7">8.60 ±0.05</text>
<text x="224.3" y="89" transform="rotate(-90 224.3 89)">3.17 ±0.05</text>
<text x="352.8" y="84.8">0.65</text>
<text x="81.6" y="92.5">12.80</text>
<text x="234.1" y="94.5">Recommended PCB Layout</text>
<text x="84.1" y="98.7">12.00</text>
<text x="168" y="96.4">3.10</text>
<text x="169.7" y="103.8">2.30</text>
<text x="306.2" y="106.9" transform="rotate(-90 306.2 106.9)">3.78</text>
<text x="191.4" y="130.4">1.80</text>
<text x="221.1" y="147.7" transform="rotate(-90 221.1 147.7)">2.85 (Pin #1, 3, 5, 7, 8)</text>
<text x="227.1" y="147.1" transform="rotate(-90 227.1 147.1)">0.35 (Pin #2)</text>
<text x="233.3" y="147.3" transform="rotate(-90 233.3 147.3)">0.35 (Pin #4, 6)</text>
<text x="42.6" y="152.8" transform="rotate(-90 42.6 152.8)">14.18</text>
<text x="153.2" y="180.3" transform="rotate(-90 153.2 180.3)">2.30 ±0.13</text>
<text x="220.5" y="199.5">2-0.20</text>
<text x="50.8" y="209.3">2-0.60</text>
<text x="80.6" y="206.1">8-0.40</text>
<text x="191.5" y="205.3">1.10</text>
<text x="220.5" y="204.4">8-0.18</text>
<text x="85" y="214.5">8.60</text>
<text x="186.3" y="212.6">0.47</text>
<text x="170.5" y="219.5">3.17</text>
<text x="78.3" y="229.8">1.10x7=7.70</text>
<text x="43" y="236.1">7-1.10 (Pitch)</text>
<text x="356.1" y="259.1">YAMAICHI ELECTRONICS</text>
<text x="371.5" y="263.3">USA INC.</text>
<text x="272.2" y="275.3">5 / 1</text>
<text x="276.9" y="280.5">mm</text>
<text x="361.9" y="285.2">YEU-A1146</text>
<text x="395" y="285.6">/</text>
<text x="405.1" y="285.2">D</text>
</g>
<g font-size="3.9">
<text x="359.6" y="276.3">PJS008U-3000-0</text>
<text x="276.8" y="286.3">3rd</text>
</g>
<g font-size="3.7">
<text x="263" y="235.8">3</text>
<text x="273.9" y="235.8">DIP pin</text>
<text x="328.3" y="235.8">2</text>
<text x="347.6" y="235.8">Brass, t=0.20</text>
<text x="389.2" y="235.8">Ni-Tin</text>
<text x="263" y="240.4">2</text>
<text x="263" y="245.1">1</text>
<text x="273.9" y="240.4">Contact</text>
<text x="273.9" y="245.1">Housing</text>
<text x="328.3" y="245.1">1</text>
<text x="328.3" y="240.4">8</text>
<text x="350.2" y="240.4">PB, t=0.18</text>
<text x="356.5" y="245.1">LCP</text>
<text x="386.5" y="240.4">Ni-Au/Tin</text>
<text x="389.4" y="245.1">Black</text>
<text x="257" y="250.2">Item No.</text>
<text x="288.3" y="250.2">Description</text>
<text x="325.7" y="250.2">Qnt.</text>
<text x="352.6" y="250.2">Material</text>
<text x="387.6" y="250.2">Content</text>
</g>
<g font-size="3.5">
<text x="212.5" y="29.7" transform="rotate(35 212.5 29.7)">0.00</text>
<text x="213.1" y="25.8" transform="rotate(35 213.1 25.8)">+0.10</text>
<text x="259.4" y="41.9">#4</text>
<text x="270.7" y="42">#6</text>
<text x="281.8" y="41.8">#8</text>
<text x="248.7" y="42.1">#2</text>
<text x="306.1" y="51.3" transform="rotate(-26 306.1 51.3)">+0.10</text>
<text x="309.2" y="53.6" transform="rotate(-26 309.2 53.6)">0.00</text>
<text x="175.9" y="54.9">DD</text>
<text x="244.2" y="56.5">#1</text>
<text x="256" y="56.1">#3</text>
<text x="266.9" y="55.8">#5</text>
<text x="277.6" y="56">#7</text>
<text x="175.9" y="64.8">SS</text>
<text x="267.9" y="266">Tolerances ±0.3 unless otherwise specified.</text>
<text x="267.9" y="269.5">( ) Reference value</text>
<text x="66.8" y="271.1">#1</text>
<text x="78.6" y="270.7">#3</text>
<text x="89.5" y="270.4">#5</text>
<text x="100.2" y="270.6">#7</text>
<text x="73.4" y="276.6">#2</text>
<text x="84" y="276.3">#4</text>
<text x="95.3" y="276.5">#6</text>
<text x="106.5" y="276.3">#8</text>
</g>
<g font-size="3.4">
<text x="329.7" y="16.8">x</text>
<text x="329.8" y="28.7">x</text>
<text x="329.8" y="24.8">x</text>
</g>
<g font-size="3.1">
<text x="213.7" y="197.8">D</text>
<text x="213.7" y="203.9">D</text>
<text x="287.7" y="274.9">APP.</text>
<text x="299.3" y="275">APP.</text>
<text x="311" y="275.1">CHK.</text>
<text x="322.5" y="275">DRW.</text>
<text x="333.2" y="275">DSGN.</text>
<text x="322.6" y="283">K.</text>
<text x="322.6" y="286.1">Abe</text>
<text x="334.8" y="286.1">Abe</text>
<text x="334.8" y="282.9">K.</text>
</g>
<g font-size="2.8">
<text x="344.6" y="267.9">CLASS</text>
<text x="361" y="268.8">microSD manual, Vertical mount</text>
<text x="344.5" y="273.9">Part #</text>
<text x="297.5" y="279.1">04/01/09</text>
<text x="309" y="279.2">04/01/09</text>
<text x="320.7" y="279.2">04/01/09</text>
<text x="332.6" y="278.9">04/01/09</text>
<text x="344.5" y="282.2">DRW No.</text>
</g>
<g font-size="2.5">
<text x="34.7" y="8.2">1</text>
<text x="84.3" y="8.2">2</text>
<text x="134.3" y="8.2">3</text>
<text x="184.3" y="8.2">4</text>
<text x="234.3" y="8.2">5</text>
<text x="284.3" y="8.2">6</text>
<text x="334.3" y="8.2">7</text>
<text x="384.3" y="8.2">8</text>
<text x="333.1" y="16.8">3</text>
<text x="374.5" y="16.7">K.A</text>
<text x="380.9" y="16.6">K.A</text>
<text x="6.8" y="24.2">A</text>
<text x="333" y="24.8">2</text>
<text x="333" y="28.8">2</text>
<text x="374.6" y="29.4">K.A</text>
<text x="374.6" y="24.9">K.A</text>
<text x="380.8" y="29.4">R.Y</text>
<text x="380.9" y="24.6">K.A</text>
<text x="396.2" y="29.4">DC12-0068</text>
<text x="411.8" y="24.2">A</text>
<text x="6.8" y="74.2">B</text>
<text x="411.8" y="74.2">B</text>
<text x="6.8" y="124.2">C</text>
<text x="411.8" y="124.2">C</text>
<text x="6.8" y="174.2">D</text>
<text x="412.2" y="174.6">D</text>
<text x="6.8" y="224.2">E</text>
<text x="412.1" y="227.1">E</text>
<text x="6.8" y="274.2">F</text>
<text x="412.2" y="271.6">F</text>
<text x="34.7" y="290.2">1</text>
<text x="84.3" y="290.2">2</text>
<text x="134.3" y="290.2">3</text>
<text x="185.5" y="290.5">4</text>
<text x="233.9" y="290.4">5</text>
<text x="289" y="291.7">6</text>
<text x="340.3" y="292.1">7</text>
<text x="391" y="291.9">8</text>
</g>
<g font-size="2.1">
<text x="336.5" y="16.5">Ternimal dimension change</text>
<text x="341.8" y="12.7">REVISION DESCRIPTION</text>
<text x="386.4" y="16.5">05/06/09</text>
<text x="387.8" y="12.7">DATE</text>
<text x="396.3" y="12.7">CHANGE No.</text>
<text x="336.5" y="20.7">Add bottom view</text>
<text x="336.5" y="18.6">Housing shape change</text>
<text x="336.6" y="24.6">Add pin assignment</text>
<text x="336.6" y="28.8">Add pin thickness dimensions</text>
<text x="386.2" y="29.5">08/28/'12</text>
<text x="386.3" y="24.6">05/18/09</text>
<text x="261.7" y="273.7">SCALE</text>
<text x="261.8" y="278.8">DIMENTION</text>
<text x="261.2" y="284.6">ANGLE PROJ</text>
<text x="298.2" y="285.3">Nishimura</text>
<text x="298.2" y="283.2">T.</text>
<text x="309.6" y="285.2">Nishimura</text>
<text x="309.6" y="283.1">T.</text>
<text x="398.8" y="289.3">A3-001</text>
</g>
<g font-size="1.7">
<text x="326.7" y="16.6">B</text>
<text x="374.3" y="12.4">APP.</text>
<text x="380.6" y="12.5">DRW.</text>
<text x="326.6" y="24.6">C</text>
<text x="326.6" y="28.6">D</text>
<text x="391.8" y="280.8">Sheet No.</text>
<text x="404.4" y="280.8">REV.</text>
</g>
</svg>
